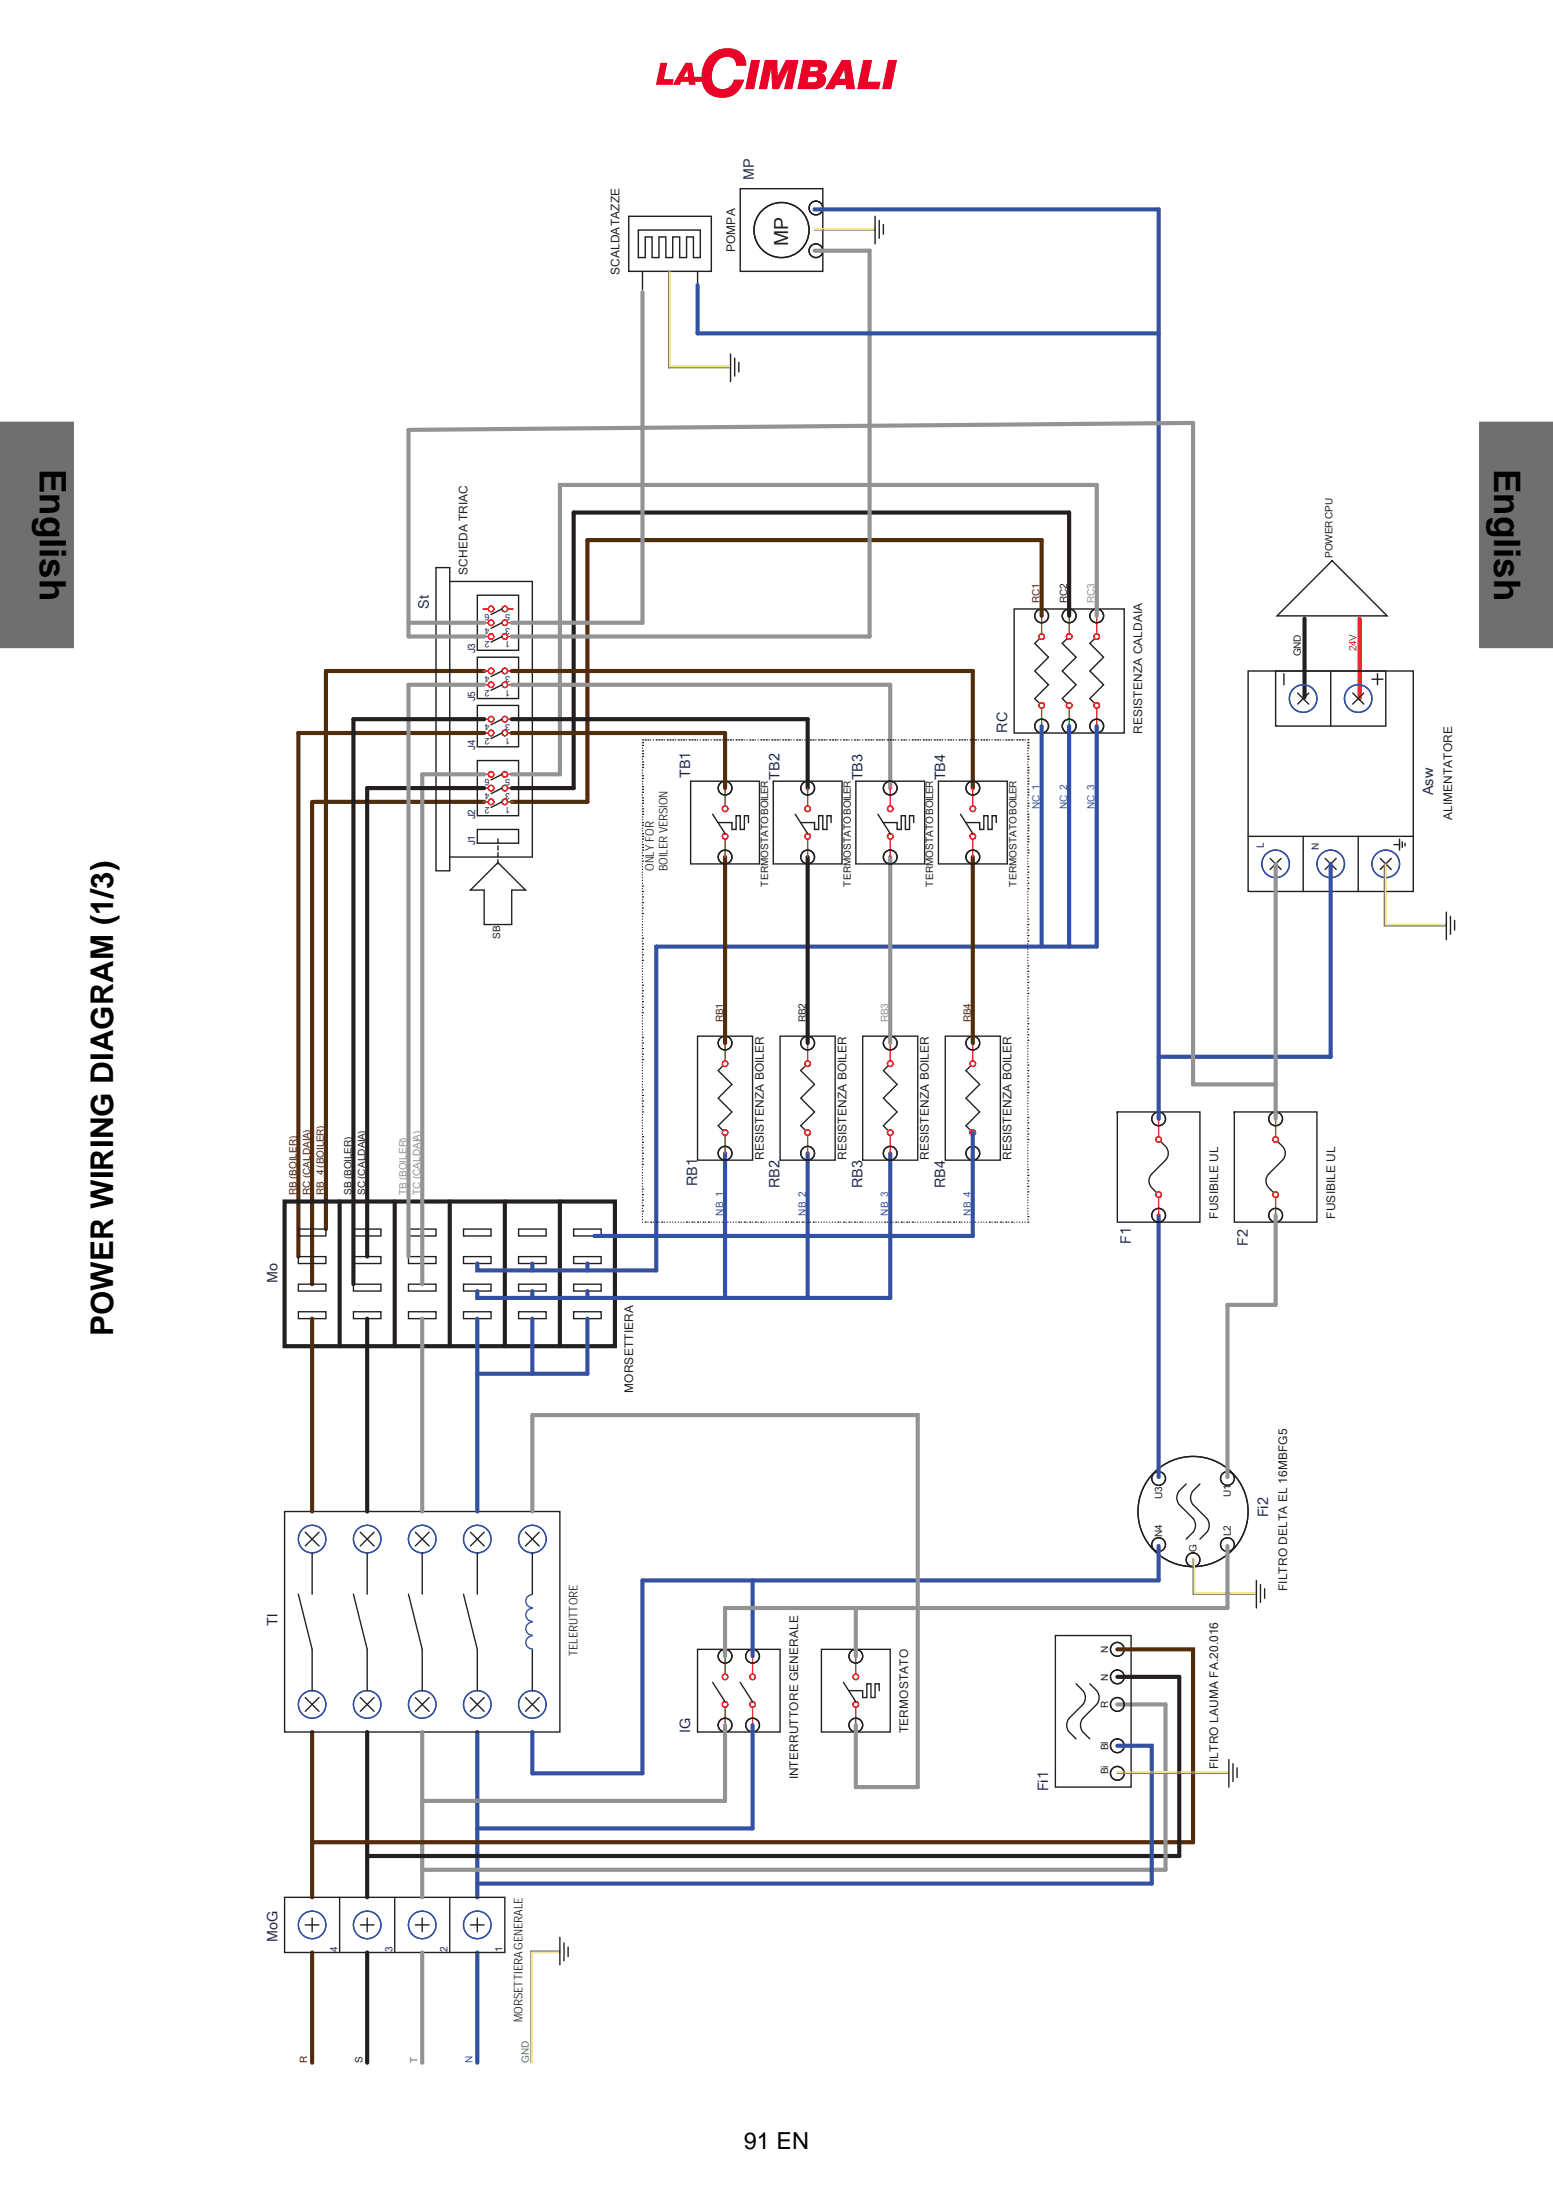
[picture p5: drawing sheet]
<svg xmlns="http://www.w3.org/2000/svg" width="210mm" height="297mm" viewBox="0 0 210 297" stroke-linecap="round" stroke-linejoin="round" font-family="sans-serif">
<g fill="#706f6f" stroke="#706f6f" stroke-width=".4">
<path d="M200.2 57.2h9.9v30.2h-9.9z"/>
<path d="M-.1 57.2h9.9v30.2h-9.9z"/>
</g>
<g fill="none" stroke="#522d0c" stroke-width=".56">
<path d="M65.5 90.7h-21.4v75.4M65.5 99.1h-25.2v70.8M69.2 90.7h62.3v15.8M69.2 99.1h28.8v7.4M140.9 83.3v-10.3h-61.5v35.4h-10.2M42.2 108.4v65.2M42.4 108.4h23.1M98 115.9v25.1M131.5 115.9v25.1M42.2 178.3v26M42.2 234.1v22.4M151.1 223h10.2v26h-119.1"/>
<path d="M42.2 263.9v14.9"/>
</g>
<g fill="none" stroke="#3351a3" stroke-width=".56">
<path d="M94.3 38.6v6.5h62.4M110.1 28.3h46.6v122.9M140.9 98.2v29.8M144.6 98.2v29.8M148.3 98.2v29.8h-59.6v43.7h-24.2v-.9M179.9 116.8v26.1h-23.2M98 155.9v19.6M109.2 155.9v19.6M120.4 155.9v19.6h-55.9v-1M131.5 153.1v14h-51.1M64.5 178.3v26M72 170.8v.9"/>
<path d="M72 174.5v1M72 178.3v7.4M79.4 170.8v.9M79.4 178.3v7.4h-14.9M79.4 174.5v1M156.7 164.3v35.4M101.8 213.7v10.2M156.7 209v4.7h-69.8v26h-14.9v-5.6M64.5 234.1v22.4M101.8 233.2v14h-37.3M151.1 236h4.6v18.6h-91.2M64.5 263.9v14.9"/>
</g>
<g fill="none" stroke="#231f20" stroke-width=".18">
<path d="M59 117.7h1.8M60.8 115.9h11.2M67.3 116.6l3.8 3.7h-1.9v4.7h-3.7v-4.7h-1.9zM67.3 116.2v.6M86.9 115.7h.1M86.9 116.4h.1M86.9 119.8h.1M86.9 116h.1M86.9 116.8h.1M86.9 117.2h.1M86.9 117.5h.1M86.9 117.9h.1"/>
<path d="M86.9 118.3h.1M86.9 118.6v.1M86.9 119h.1M86.9 119.4h.1M93.4 116.8h9.3M104.6 116.8h9.3M115.7 116.8h9.3M126.9 116.8h9.3M139 117.9h.1M139 117.2h.1M139 115.7h.1M139 116h.1"/>
<path d="M139 116.4h.1M139 116.8h.1M139 117.5h.1M139 119.4h.1M139 118.6h.1M139 118.3h.1M139 119h.1M139 119.8h.1M171.7 116l1.5 1.5M173.2 116l-1.5 1.5M179.2 116l1.5 1.5M180.7 116l-1.5 1.5"/>
<path d="M86.9 120.5h.1M86.9 121.3h.1M86.9 122h.1M86.9 122.8h.1M86.9 123.5h.1M86.9 126.8h.1M86.9 127.6h.1M86.9 128.3h.1M86.9 129.1h.1M86.9 129.8h.1M86.9 133.2h.1M86.9 133.9h.1"/>
<path d="M86.9 134.7h.1M86.9 135.4h.1M86.9 136.2h.1M86.9 136.9h.1M86.9 120.1h.1M86.9 120.9h.1M86.9 121.6h.1M86.9 122.4h.1M86.9 123.1h.1M86.9 123.9h.1M86.9 124.2h.1M86.9 124.6h.1"/>
<path d="M86.9 125h.1M86.9 125.4h.1M86.9 125.7h.1M86.9 126.1h.1M86.9 126.5h.1M86.9 127.2h.1M86.9 128h.1M86.9 128.7h.1M86.9 129.5h.1M86.9 130.2h.1M86.9 130.6h.1M86.9 130.9h.1"/>
<path d="M86.9 131.3h.1M86.9 131.7h.1M86.9 132.1h.1M86.9 132.4h.1M86.9 132.8h.1M86.9 133.6h.1M86.9 134.3h.1M86.9 135h.1M86.9 135.8h.1M86.9 136.5h.1M86.9 137.3h.1M86.9 137.6v.1"/>
<path d="M86.9 138h.1M86.9 138.4h.1M86.9 138.8h.1M86.9 139.1h.1M86.9 139.5h.1M86.9 139.9h.1M139 139.9h.1M139 139.1h.1M139 138.4h.1M139 137.6h.1M139 134.3h.1M139 133.6h.1"/>
<path d="M139 132.8h.1M139 132.1h.1M139 131.3h.1M139 130.6h.1M139 127.2h.1M139 126.5h.1M139 125.7h.1M139 125h.1M139 124.2h.1M139 120.1h.1M139 120.5h.1M139 120.9h.1"/>
<path d="M139 121.3h.1M139 121.6h.1M139 122h.1M139 122.4h.1M139 122.7v.1M139 123.1h.1M139 123.5h.1M139 123.9h.1M139 124.6h.1M139 125.4h.1M139 126.1h.1M139 126.8h.1"/>
<path d="M139 127.6h.1M139 128h.1M139 128.3h.1M139 128.7h.1M139 129.1h.1M139 129.4v.1M139 129.8h.1M139 130.2h.1M139 130.9h.1M139 131.7h.1M139 132.4h.1M139 133.2h.1"/>
<path d="M139 133.9h.1M139 134.7h.1M139 135h.1M139 135.4h.1M139 135.8h.1M139 136.2h.1M139 136.5h.1M139 136.9h.1M139 137.3h.1M139 138h.1M139 138.8h.1M139 139.5h.1"/>
<path d="M86.9 140.3h.1M86.9 141h.1M86.9 141.7h.1M86.9 142.5h.1M86.9 143.2h.1M86.9 147.3h.1M86.9 148.1h.1M86.9 148.8h.1M86.9 149.6h.1M86.9 150.3h.1M86.9 153.7h.1M86.9 154.4h.1"/>
<path d="M86.9 155.2h.1M86.9 155.9h.1M86.9 156.7h.1M86.9 157.4h.1M86.9 140.6h.1M86.9 141.4h.1M86.9 142.1h.1M86.9 142.9h.1M86.9 143.6h.1M86.9 144h.1M86.9 144.4h.1M86.9 144.7h.1"/>
<path d="M86.9 145.1h.1M86.9 145.5h.1M86.9 145.8v.1M86.9 146.2h.1M86.9 146.6h.1M86.9 147h.1M86.9 147.7h.1M86.9 148.5h.1M86.9 149.2h.1M86.9 149.9h.1M86.9 150.7h.1M86.9 151.1h.1"/>
<path d="M86.9 151.4h.1M86.9 151.8h.1M86.9 152.2h.1M86.9 152.5v.1M86.9 152.9h.1M86.9 153.3h.1M86.9 154h.1M86.9 154.8h.1M86.9 155.5h.1M86.9 156.3h.1M86.9 157h.1M86.9 157.8h.1"/>
<path d="M86.9 158.1h.1M86.9 158.5h.1M86.9 158.9h.1M86.9 159.3h.1M86.9 159.6h.1M94.3 140.1h7.5v16.7h-7.5zM97.7 144.2l-.6 .5 1.9 1.9-1.9 1.9 1.9 1.8-1.9 1.9 .6 .5M105.5 140.1h7.4v16.7h-7.4zM108.8 144.2l-.5 .5 1.8 1.9-1.8 1.9 1.8 1.8-1.8 1.9 .5 .5M116.7 140.1h7.4v16.7h-7.4zM120 144.2l-.6 .5 1.9 1.9-1.9 1.9 1.9 1.8-1.9 1.9 .6 .5M127.8 140.1h7.5v16.7h-7.5z"/>
<path d="M131.2 144.2l-.6 .5 1.9 1.9-1.9 1.9 1.9 1.8-1.9 1.9 .6 .5M139 159.6h.1M139 158.9h.1M139 158.1h.1M139 154h.1M139 153.3h.1M139 152.6h.1M139 151.8h.1M139 151.1h.1M139 147.7h.1M139 147h.1M139 146.2h.1"/>
<path d="M139 145.5h.1M139 144.7h.1M139 144h.1M139 140.6h.1M139 140.3h.1M139 141h.1M139 141.4h.1M139 141.7v.1M139 142.1h.1M139 142.5h.1M139 142.9h.1M139 143.2h.1"/>
<path d="M139 143.6h.1M139 144.4h.1M139 145.1h.1M139 145.8h.1M139 146.6h.1M139 147.3h.1M139 148.1h.1M139 148.4v.1M139 148.8h.1M139 149.2h.1M139 149.6h.1M139 149.9h.1"/>
<path d="M139 150.3h.1M139 150.7h.1M139 151.4h.1M139 152.2h.1M139 152.9h.1M139 153.7h.1M139 154.4h.1M139 154.8h.1M139 155.2h.1M139 155.5h.1M139 155.9h.1M139 156.3h.1"/>
<path d="M139 156.6v.1M139 157h.1M139 157.4h.1M139 157.8h.1M139 158.5h.1M139 159.3h.1M139 160h.1M151.1 150.3h11.2v14.9h-11.2zM151.1 150.3v.2M157 154.4l.6 .6M157.7 155a1.33 1.33 0 0 1-.1 1.8l-1.9 1.9a1.31 1.31 0 0 0 0 1.8M166.9 150.3h11.2v14.9h-11.2z"/>
<path d="M166.9 150.3v.2M172.9 154.4l.5 .6M173.5 155a1.33 1.33 0 0 1-.1 1.8l-1.8 1.9a1.31 1.31 0 0 0-.1 1.8M40.3 166.2h3.8v.9h-3.8zM40.3 169.9h3.8v.9h-3.8zM40.3 173.6h3.8v.9h-3.8zM40.3 177.3h3.8v1h-3.8zM47.8 166.2h3.7v.9h-3.7zM47.8 169.9h3.7v.9h-3.7zM47.8 173.6h3.7v.9h-3.7zM47.8 177.3h3.7v1h-3.7zM55.2 169.9h3.8v.9h-3.8z"/>
<path d="M55.2 166.2h3.8v.9h-3.8zM55.2 173.6h3.8v.9h-3.8zM55.2 177.3h3.8v1h-3.8zM62.7 169.9h3.7v.9h-3.7zM62.7 166.2h3.7v.9h-3.7zM62.7 177.3h3.7v1h-3.7zM62.7 173.6h3.7v.9h-3.7zM70.1 169.9h3.7v.9h-3.7zM70.1 166.2h3.7v.9h-3.7zM70.1 173.6h3.7v.9h-3.7zM70.1 177.3h3.7v1h-3.7zM77.6 169.9h3.7v.9h-3.7z"/>
<path d="M77.6 166.2h3.7v.9h-3.7zM77.6 177.3h3.7v1h-3.7zM77.6 173.6h3.7v.9h-3.7zM86.9 160.7h.1M86.9 161.5h.1M86.9 162.2h.1M86.9 163h.1M86.9 163.7h.1M86.9 160h.1M86.9 160.4h.1M86.9 161.1h.1M86.9 161.9h.1"/>
<path d="M86.9 162.6h.1M86.9 163.4h.1M86.9 164.1h.1M86.9 164.5h.1M86.9 164.8v.1M86.9 165.2h.1M87.2 165.2h.1M87.6 165.2h.1M88 165.2h.1M88.4 165.2h.1M88.7 165.2h.1M89.1 165.2h.1"/>
<path d="M89.5 165.2h.1M89.9 165.2h.1M90.2 165.2h.1M90.6 165.2h.1M91 165.2h.1M91.3 165.2h.1M91.7 165.2h.1M92.1 165.2h.1M92.5 165.2h.1M92.8 165.2h.1M93.2 165.2h.1M93.6 165.2h.1"/>
<path d="M93.9 165.2h.1M94.3 165.2h.1M94.7 165.2h.1M95.1 165.2h.1M95.4 165.2h.1M95.8 165.2h.1M96.2 165.2h.1M96.6 165.2h.1M96.9 165.2h.1M97.3 165.2h.1M97.7 165.2h.1M98 165.2h.1"/>
<path d="M98.4 165.2h.1M98.8 165.2h.1M99.2 165.2h.1M99.5 165.2h.1M99.9 165.2h.1M100.3 165.2h.1M100.7 165.2h.1M101 165.2h.1M101.4 165.2h.1M101.8 165.2h.1M102.1 165.2h.1M102.5 165.2h.1"/>
<path d="M102.9 165.2h.1M103.3 165.2h.1M103.6 165.2h.1M104 165.2h.1M104.4 165.2h.1M104.7 165.2h.1M105.1 165.2h.1M105.5 165.2h.1M105.9 165.2h.1M106.2 165.2h.1M106.6 165.2h.1M107 165.2h.1"/>
<path d="M107.3 165.2h.1M107.7 165.2h.1M108.1 165.2h.1M108.5 165.2h.1M108.8 165.2h.1M109.2 165.2h.1M109.6 165.2h.1M110 165.2h.1M110.3 165.2h.1M110.7 165.2h.1M111.1 165.2h.1M111.4 165.2h.1"/>
<path d="M111.8 165.2h.1M112.2 165.2h.1M112.6 165.2h.1M112.9 165.2h.1M113.3 165.2h.1M113.7 165.2h.1M114.1 165.2h.1M114.4 165.2h.1M114.8 165.2h.1M115.2 165.2h.1M115.5 165.2h.1M115.9 165.2h.1"/>
<path d="M116.3 165.2h.1M116.7 165.2h.1M117 165.2h.1M117.4 165.2h.1M117.8 165.2h.1M118.1 165.2h.1M118.5 165.2h.1M118.9 165.2h.1M119.3 165.2h.1M119.6 165.2h.1M120 165.2h.1M120.4 165.2h.1"/>
<path d="M120.7 165.2h.1M121.1 165.2h.1M121.5 165.2h.1M121.9 165.2h.1M122.2 165.2h.1M122.6 165.2h.1M123 165.2h.1M123.4 165.2h.1M123.7 165.2h.1M124.1 165.2h.1M124.5 165.2h.1M124.8 165.2h.1"/>
<path d="M125.2 165.2h.1M125.6 165.2h.1M126 165.2h.1M126.3 165.2h.1M126.7 165.2h.1M127.1 165.2h.1M127.5 165.2h.1M127.8 165.2h.1M128.2 165.2h.1M128.6 165.2h.1M128.9 165.2h.1M129.3 165.2h.1"/>
<path d="M129.7 165.2h.1M130.1 165.2h.1M130.4 165.2h.1M130.8 165.2h.1M131.2 165.2h.1M131.5 165.2h.1M131.9 165.2h.1M132.3 165.2h.1M132.7 165.2h.1M133 165.2h.1M133.4 165.2h.1M133.8 165.2h.1"/>
<path d="M134.2 165.2h.1M134.5 165.2h.1M134.9 165.2h.1M135.3 165.2h.1M135.6 165.2h.1M136 165.2h.1M136.4 165.2h.1M136.8 165.2h.1M137.1 165.2h.1M137.5 165.2h.1M137.9 165.2h.1M138.2 165.2h.1"/>
<path d="M138.6 165.2h.1M139 165.2h.1M139 164.5h.1M139 161.1h.1M139 160.4h.1M139 160.7h.1M139 161.5h.1M139 161.9h.1M139 162.2h.1M139 162.6h.1M139 163h.1M139 163.4h.1"/>
<path d="M139 163.7h.1M139 164.1h.1M139 164.8h.1M155.7 160.6l.6 .5M171.6 160.6l.5 .5M38.5 204.3h37.2v29.8h-37.2zM40.3 215.5l1.9 7.5v5.6M41.3 207.1l1.8 1.9M42.2 209.9v5.6M43.1 207.1l-1.8 1.9M47.8 215.5l1.9 7.5v5.6M48.7 207.1l1.9 1.9"/>
<path d="M49.7 209.9v5.6M50.6 207.1l-1.9 1.9M55.2 215.5l1.9 7.5v5.6M56.2 207.1l1.8 1.9M57.1 209.9v5.6M58 207.1l-1.8 1.9M62.7 215.5l1.8 7.5v5.6M63.6 207.1l1.9 1.9M64.5 209.9v5.6M65.5 207.1l-1.9 1.9M71.1 207.1l1.8 1.9M72 209.9v5.6"/>
<path d="M72.9 207.1l-1.8 1.9M159.4 201.6a1.46 1.46 0 0 0 .1 1.8l1.8 1.9a1.46 1.46 0 0 1 .1 1.8M160.4 200.6l-.9 .9M161.3 201.6a1.45 1.45 0 0 0 0 1.8l1.9 1.9M161.3 207.1l-.9 1M162.3 200.6l-1 .9M163.2 207.1l-.9 1M163.2 205.3a1.45 1.45 0 0 1 0 1.8M169.9 213.7v3.7M170.4 214.2v2.4M171 214.8v1.3M41.3 229.5l1.8 1.8"/>
<path d="M43.1 229.5l-1.8 1.8M48.7 229.5l1.9 1.8M50.6 229.5l-1.9 1.8M56.2 229.5l1.8 1.8M58 229.5l-1.8 1.8M63.6 229.5l1.9 1.8M65.5 229.5l-1.9 1.8M71.1 229.5l1.8 1.8M72 223v5.6M72.9 229.5l-1.8 1.8M94.3 223h11.2v11.1h-11.2zM96.4 227.4l1.6 2.6"/>
<path d="M100.1 227.4l1.7 2.6M111.1 223h9.3v11.1h-9.3zM114.1 227.4l1.6 2.6M114.8 228.6h1.9v.9h.5v-1.9h.6v1.9h.5v-1.9h.6v1M142.7 221.1h10.2v20.5h-10.2zM144.6 232.3a1.45 1.45 0 0 0-.1 1.8M144.6 234.1l.9 1M145.5 227.6l.9 1M146.4 232.3a1.45 1.45 0 0 0 0 1.8M146.4 234.1l1 1M146.5 228.6a1.46 1.46 0 0 1-.1 1.8l-1.8 1.9M147.4 227.6l.9 1"/>
<path d="M148.3 228.6a1.45 1.45 0 0 1 0 1.8l-1.9 1.9M166.2 237.9v3.7M166.7 238.4v2.4M167.3 239v1.3M38.5 256.5h29.8v7.4h-29.8zM42.2 259.3v1.8M45.9 256.5v7.4M49.7 259.3v1.8M53.4 256.5v7.4M57.1 259.3v1.8M60.8 256.5v7.4M64.5 259.3v1.8"/>
<path d="M41.3 260.2h1.8M48.7 260.2h1.9M56.2 260.2h1.8M63.6 260.2h1.9M75.7 261.9v3.7M76.3 262.6v2.5M76.8 263.2v1.3"/>
<circle cx="98" cy="141" r=".93"/>
<circle cx="98" cy="155.9" r=".93"/>
<circle cx="109.2" cy="141" r=".93"/>
<circle cx="109.2" cy="155.9" r=".93"/>
<circle cx="120.4" cy="141" r=".93"/>
<circle cx="120.4" cy="155.9" r=".93"/>
<circle cx="131.5" cy="141" r=".93"/>
<circle cx="131.5" cy="155.9" r=".93"/>
<circle cx="156.7" cy="151.2" r=".93"/>
<circle cx="172.5" cy="151.2" r=".93"/>
<circle cx="156.7" cy="164.3" r=".93"/>
<circle cx="172.5" cy="164.3" r=".93"/>
<circle cx="156.7" cy="199.9" r=".93"/>
<circle cx="166" cy="199.9" r=".93"/>
<circle cx="156.7" cy="208.8" r=".93"/>
<circle cx="161.3" cy="204.3" r="7.4"/>
<circle cx="161.3" cy="210.9" r=".93"/>
<circle cx="166" cy="208.8" r=".93"/>
<circle cx="98" cy="223.9" r=".93"/>
<circle cx="98" cy="233.2" r=".93"/>
<circle cx="101.8" cy="223.9" r=".93"/>
<circle cx="101.8" cy="233.2" r=".93"/>
<circle cx="115.7" cy="223.9" r=".93"/>
<circle cx="115.7" cy="233.2" r=".93"/>
<circle cx="151.1" cy="230.4" r=".93"/>
<circle cx="151.1" cy="236" r=".93"/>
<circle cx="151.1" cy="239.7" r=".93"/>
<circle cx="151.1" cy="223" r=".93"/>
<circle cx="151.1" cy="226.7" r=".93"/>
</g>
<path d="M161.3 210.7v4.8h8.4M151.1 239.7h14.9M75.7 263.8h-3.9v15" fill="none" stroke="#77c043" stroke-width=".18"/>
<path d="M161.5 210.7v4.6h8.2M151.1 239.5h14.9M75.7 263.9h-3.7v14.9" fill="none" stroke="#eee814" stroke-width=".18"/>
<g fill="none" stroke="#231f20" stroke-width=".56">
<path d="M65.5 97.2h-17.7v76.4M69.2 97.2h40v9.3M144.6 83.3v-14h-67v37.2h-8.4M176.4 83.6v10.6M65.5 106.5h-15.8v63.4M109.2 115.9v25.1M38.5 162.4h44.7v19.6h-44.7zM45.9 162.4v19.6M49.7 178.3v26M53.4 162.4v19.6M60.8 162.4v19.6M68.3 162.4v19.6"/>
<path d="M75.7 162.4v19.6M49.7 234.1v22.4M151.1 226.7h8.4v24.2h-109.8M49.7 263.9v14.9"/>
</g>
<path d="M183.9 83.6v10.8" fill="none" stroke="#ee2424" stroke-width=".56"/>
<g fill="none" stroke="#231f20" stroke-width=".19">
<path d="M85 29.2h11.2v7.5h-11.2zM86.3 31.1h8.4v3.7h-.9v-2.8h-1v2.8h-.9v-2.8h-.9v2.8h-1v-2.8h-.9v2.8h-.9v-2.8h-1v2.8h-.9zM86.9 36.7v2.4M94.3 36.7v2.4M100.1 25.5h11.2v11.2h-11.2zM118.3 29.2v3.8M118.9 29.8v2.4M119.4 30.3v1.4M98.8 47.9v3.7M99.3 48.4v2.4M99.9 49v1.3M60.8 78.6h11.2v37.3"/>
<path d="M180.1 75.8l7.5 7.5h-14.9zM64.5 80.5h5.6v7.4h-5.6zM64.5 88.8h5.6v5.6h-5.6zM64.5 95.4h5.6v5.6h-5.6zM67.9 86l-1.5 .8M67.9 84.2l-1.5 .7M67.9 82.3l-1.5 .8M67.9 99.1l-1.5 .7M67.9 97.2l-1.5 .8M67.9 92.6l-1.5 .7M67.9 90.7l-1.5 .8M137.1 82.3h14.9v16.8h-14.9z"/>
<path d="M140.5 86.4l-.6 .6 1.9 1.8-1.9 1.9 1.9 1.9-1.9 1.8 .6 .6M144.2 86.4l-.6 .6 1.9 1.8-1.9 1.9 1.9 1.9-1.9 1.8 .6 .6M147.9 86.4l-.5 .6 1.8 1.8-1.8 1.9 1.8 1.9-1.8 1.8 .5 .6M168.8 90.7h22.3v29.8h-22.3zM172.5 90.7h14.9v7.5h-14.9zM173.6 91.1v1.5M175.5 93.7l1.5 1.5M177 93.7l-1.5 1.5M179.9 90.7v7.5M182.9 93.7l1.5 1.5M184.4 93.7l-1.5 1.5M185.5 91.8h1.5"/>
<path d="M186.3 91.1v1.5M59 117.7v-41h1.8v41M64.5 102.8h5.6v7.5h-5.6zM64.5 112.1h5.6v1.9h-5.6zM67.3 113.4v.6M67.3 114.3v.6M67.3 115.3v.6M67.9 108.4l-1.5 .7M67.9 106.5l-1.5 .8M67.9 104.7l-1.5 .7M86.9 100h.1M86.9 100.4h.1"/>
<path d="M86.9 100.8h.1M86.9 101.5h.1M86.9 101.9h.1M86.9 102.3h.1M86.9 103h.1M86.9 103.4h.1M86.9 103.7h.1M86.9 104.9h.1M86.9 105.2h.1M86.9 106.4h.1M86.9 106.7h.1M86.9 107.1h.1"/>
<path d="M86.9 107.8h.1M86.9 108.2h.1M86.9 108.6h.1M86.9 109.3h.1M86.9 109.7h.1M86.9 110.1h.1M86.9 111.2h.1M86.9 111.6h.1M86.9 112.7h.1M86.9 113.1h.1M86.9 113.4h.1M86.9 114.2h.1"/>
<path d="M86.9 114.6h.1M86.9 114.9h.1M86.9 101.1h.1M86.9 102.6h.1M86.9 104.1h.1M86.9 104.5h.1M86.9 105.6h.1M86.9 106h.1M86.9 107.5h.1M86.9 109h.1M86.9 110.4v.1M86.9 110.8h.1"/>
<path d="M86.9 111.9v.1M86.9 112.3h.1M86.9 113.8h.1M86.9 115.3h.1M87.2 100h.1M87.6 100h.1M88 100h.1M88.4 100h.1M88.7 100h.1M89.1 100h.1M89.5 100h.1M89.8 100h.1"/>
<path d="M90.2 100h.1M90.6 100h.1M91 100h.1M91.3 100h.1M91.7 100h.1M92.1 100h.1M92.5 100h.1M92.8 100h.1M93.2 100h.1M93.6 100h.1M93.9 100h.1M94.3 100h.1"/>
<path d="M94.7 100h.1M95.1 100h.1M95.4 100h.1M95.8 100h.1M96.2 100h.1M96.4 110.1l1.6 2.6M96.6 100h.1M96.9 100h.1M97.1 111.2h1.9v.9h.5v-1.8h.6v1.8h.6v-1.8h.5v.9M97.3 100h.1M97.7 100h.1M98 100h.1"/>
<path d="M98.4 100h.1M98.8 100h.1M99.2 100h.1M99.5 100h.1M99.9 100h.1M100.3 100h.1M100.6 100h.1M101 100h.1M101.4 100h.1M101.8 100h.1M102.1 100h.1M102.5 100h.1"/>
<path d="M102.7 116.8v-11.2h-9.3v11.2M102.9 100h.1M103.3 100h.1M103.6 100h.1M104 100h.1M104.4 100h.1M104.7 100h.1M105.1 100h.1M105.5 100h.1M105.9 100h.1M106.2 100h.1M106.6 100h.1"/>
<path d="M107 100h.1M107.3 100h.1M107.5 110.1l1.7 2.6M107.7 100h.1M108.1 100h.1M108.3 111.2h1.8v.9h.6v-1.8h.6v1.8h.5v-1.8h.6v.9M108.5 100h.1M108.8 100h.1M109.2 100h.1M109.6 100h.1M110 100h.1M110.3 100h.1"/>
<path d="M110.7 100h.1M111.1 100h.1M111.4 100h.1M111.8 100h.1M112.2 100h.1M112.6 100h.1M112.9 100h.1M113.3 100h.1M113.7 100h.1M113.9 116.8v-11.2h-9.3v11.2M114.1 100h.1M114.4 100h.1"/>
<path d="M114.8 100h.1M115.2 100h.1M115.5 100h.1M115.9 100h.1M116.3 100h.1M116.6 100h.1M117 100h.1M117.4 100h.1M117.8 100h.1M118.1 100h.1M118.5 100h.1M118.7 110.1l1.7 2.6"/>
<path d="M118.9 100h.1M119.3 100h.1M119.4 111.2h1.9v.9h.6v-1.8h.5v1.8h.6v-1.8h.5v.9M119.6 100h.1M120 100h.1M120.4 100h.1M120.7 100h.1M121.1 100h.1M121.5 100h.1M121.9 100h.1M122.2 100h.1M122.6 100h.1"/>
<path d="M123 100h.1M123.4 100h.1M123.7 100h.1M124.1 100h.1M124.5 100h.1M124.8 100h.1M125 116.8v-11.2h-9.3v11.2M125.2 100h.1M125.6 100h.1M126 100h.1M126.3 100h.1M126.7 100h.1"/>
<path d="M127.1 100h.1M127.4 100h.1M127.8 100h.1M128.2 100h.1M128.6 100h.1M128.9 100h.1M129.3 100h.1M129.7 100h.1M129.9 110.1l1.6 2.6M130.1 100h.1M130.4 100h.1M130.6 111.2h1.9v.9h.5v-1.8h.6v1.8h.6v-1.8h.5v.9"/>
<path d="M130.8 100h.1M131.2 100h.1M131.5 100h.1M131.9 100h.1M132.3 100h.1M132.7 100h.1M133 100h.1M133.4 100h.1M133.8 100h.1M134.1 100h.1M134.5 100h.1M134.9 100h.1"/>
<path d="M135.3 100h.1M135.6 100h.1M136 100h.1M136.2 116.8v-11.2h-9.3v11.2M136.4 100h.1M136.8 100h.1M137.1 100h.1M137.5 100h.1M137.9 100h.1M138.2 100h.1M138.6 100h.1M139 115.3h.1"/>
<path d="M139 114.9h.1M139 113.8h.1M139 113.4h.1M139 113.1h.1M139 112.3h.1M139 111.9h.1M139 111.6h.1M139 110.8h.1M139 110.4h.1M139 110.1h.1M139 109h.1M139 108.6h.1"/>
<path d="M139 107.5h.1M139 107.1h.1M139 106.7h.1M139 106h.1M139 105.6h.1M139 105.2h.1M139 104.5h.1M139 104.1h.1M139 103.7h.1M139 102.6h.1M139 102.3h.1M139 101.1h.1"/>
<path d="M139 100.8h.1M139 100.4h.1M139 100h.1M139 101.5h.1M139 101.9h.1M139 103h.1M139 103.4h.1M139 104.9h.1M139 106.3v.1M139 107.8h.1M139 108.2h.1M139 109.3h.1"/>
<path d="M139 109.7h.1M139 111.2h.1M139 112.7h.1M139 114.2h.1M139 114.5v.1M168.8 113.1h22.3M176.2 113.1v7.4M183.7 113.1v7.4M186.6 116l1.5 1.5M188.1 116l-1.5 1.5M188.5 114.2h.7M189.2 113.4v1.5"/>
<path d="M189.6 113.8v.8M190 114v.4M195.6 123.3v3.7M196.1 123.9v2.4M196.7 124.4v1.3"/>
<circle cx="105.7" cy="31.1" r="3.7"/>
<circle cx="110.3" cy="33.9" r=".93"/>
<circle cx="110.3" cy="28.1" r=".93"/>
<circle cx="140.9" cy="83.3" r=".93"/>
<circle cx="140.9" cy="98.2" r=".93"/>
<circle cx="144.6" cy="83.3" r=".93"/>
<circle cx="144.6" cy="98.2" r=".93"/>
<circle cx="148.3" cy="83.3" r=".93"/>
<circle cx="148.3" cy="98.2" r=".93"/>
<circle cx="98" cy="115.9" r=".93"/>
<circle cx="98" cy="106.5" r=".93"/>
<circle cx="109.2" cy="115.9" r=".93"/>
<circle cx="109.2" cy="106.5" r=".93"/>
<circle cx="120.4" cy="115.9" r=".93"/>
<circle cx="120.4" cy="106.5" r=".93"/>
<circle cx="131.5" cy="106.5" r=".93"/>
<circle cx="131.5" cy="115.9" r=".93"/>
</g>
<g fill="none" stroke="#919395" stroke-width=".56">
<path d="M86.9 39.5v44.7h-17.7M110.1 33.9h7.5v52.1h-48.4M55.2 84.2h10.3M65.5 86h-10.3v-27.9l106.1-.9v89.4h11.2M65.5 92.6h-10.3v77.3M69.2 92.6h51.2v13.9M148.3 83.3v-17.7h-72.6v39.1h-6.5M65.5 104.7h-8.4v68.9M120.4 115.9v25.1M172.5 116.8v34.4M57.1 178.3v26M172.5 164.3v12.1h-6.5v23.3"/>
<path d="M72 204.3v-13h52.1v50.3h-8.4v-8.4M115.7 217.4v6.5M166 209v8.4h-68v6.5M57.1 234.1v22.4M98 233.2v10.3h-40.9M151.1 230.4h6.5v22.4h-100.5M57.1 263.9v14.9"/>
</g>
<g fill="none" stroke="#ee2424" stroke-width=".19">
<path d="M65.3 86h.7M65.3 84.2h.7M65.3 82.3h.7M65.3 99.1h.7M65.3 97.2h.7M65.3 92.6h.7M65.3 90.7h.7M68.6 86h.8M68.6 84.2h.8M68.6 82.3h.8M68.6 99.1h.8M68.6 97.2h.8"/>
<path d="M68.6 92.6h.8M68.6 90.7h.8M140.9 83.3v2.4M140.9 95.7v2.5M144.6 83.3v2.4M144.6 95.7v2.5M148.3 83.3v2.4M148.3 95.7v2.5M65.3 108.4h.7M65.3 106.5h.7M65.3 104.7h.7M68.6 108.4h.8"/>
<path d="M68.6 106.5h.8M68.6 104.7h.8M98 106.5v2.5M98 113.4v2.5M109.2 106.5v2.5M109.2 113.4v2.5M120.4 106.5v2.5M120.4 113.4v2.5M131.5 106.5v2.5M131.5 113.4v2.5"/>
<circle cx="66.4" cy="99.1" r=".37"/>
<circle cx="66.4" cy="90.7" r=".37"/>
<circle cx="66.4" cy="82.3" r=".37"/>
<circle cx="66.4" cy="92.6" r=".37"/>
<circle cx="66.4" cy="97.2" r=".37"/>
<circle cx="66.4" cy="86.1" r=".37"/>
<circle cx="66.4" cy="84.2" r=".37"/>
<circle cx="66.4" cy="86" r=".37"/>
<circle cx="68.3" cy="82.3" r=".37"/>
<circle cx="68.3" cy="90.7" r=".37"/>
<circle cx="68.3" cy="97.2" r=".37"/>
<circle cx="68.3" cy="99.1" r=".37"/>
<circle cx="68.3" cy="84.2" r=".37"/>
<circle cx="68.3" cy="86.1" r=".37"/>
<circle cx="68.3" cy="92.6" r=".37"/>
<circle cx="68.3" cy="86" r=".37"/>
<circle cx="140.9" cy="86" r=".37"/>
<circle cx="140.9" cy="86.1" r=".37"/>
<circle cx="140.9" cy="95.4" r=".37"/>
<circle cx="144.6" cy="86.1" r=".38"/>
<circle cx="144.6" cy="86.1" r=".37"/>
<circle cx="144.6" cy="95.4" r=".37"/>
<circle cx="148.3" cy="86" r=".37"/>
<circle cx="148.3" cy="95.4" r=".37"/>
<circle cx="148.3" cy="86.1" r=".37"/>
<circle cx="66.4" cy="106.5" r=".37"/>
<circle cx="66.4" cy="108.4" r=".37"/>
<circle cx="66.4" cy="104.7" r=".37"/>
<circle cx="68.3" cy="108.4" r=".37"/>
<circle cx="68.3" cy="106.5" r=".37"/>
<circle cx="68.3" cy="104.7" r=".37"/>
<circle cx="98" cy="109.3" r=".37"/>
<circle cx="98" cy="113.1" r=".37"/>
<circle cx="109.2" cy="109.3" r=".37"/>
<circle cx="109.2" cy="113.1" r=".37"/>
<circle cx="120.4" cy="109.3" r=".37"/>
<circle cx="120.4" cy="113.1" r=".37"/>
<circle cx="131.5" cy="109.3" r=".37"/>
<circle cx="131.5" cy="113.1" r=".37"/>
</g>
<g fill="none" stroke="#ee2424" stroke-width=".18">
<path d="M98 141v2.4M98 153.5v2.4M109.2 141v2.4M109.2 153.5v2.4M120.4 141v2.4M120.4 153.5v2.4M131.5 141v2.4M131.5 153.5v2.4M156.7 151.3v2.4M172.5 151.3v2.4M156.7 161.9v2.4M172.5 161.9v2.4"/>
<path d="M98 224.1v2.2M98 230.8v2.4M101.8 223.9v2.4M101.8 230.8v2.4M115.7 223.9v2.4M115.7 230.8v2.4"/>
<circle cx="98" cy="153.1" r=".37"/>
<circle cx="98" cy="143.8" r=".37"/>
<circle cx="109.2" cy="153.1" r=".37"/>
<circle cx="109.2" cy="143.8" r=".37"/>
<circle cx="120.4" cy="143.8" r=".37"/>
<circle cx="120.4" cy="153.1" r=".37"/>
<circle cx="131.5" cy="153.1" r=".37"/>
<circle cx="131.5" cy="143.8" r=".37"/>
<circle cx="156.7" cy="154" r=".37"/>
<circle cx="172.5" cy="154" r=".37"/>
<circle cx="156.7" cy="161.5" r=".37"/>
<circle cx="172.5" cy="161.5" r=".37"/>
<circle cx="98" cy="230.4" r=".37"/>
<circle cx="98" cy="226.7" r=".37"/>
<circle cx="101.8" cy="226.7" r=".37"/>
<circle cx="101.8" cy="230.4" r=".37"/>
<circle cx="115.7" cy="230.4" r=".37"/>
<circle cx="115.7" cy="226.7" r=".37"/>
</g>
<g fill="none" stroke="#3351a3" stroke-width=".19">
<circle cx="176.2" cy="94.4" r="1.86"/>
<circle cx="183.7" cy="94.4" r="1.86"/>
<circle cx="172.5" cy="116.8" r="1.86"/>
<circle cx="179.9" cy="116.8" r="1.86"/>
<circle cx="187.4" cy="116.8" r="1.86"/>
</g>
<path d="M90.4 36.7v13h8.2M110.1 31.1h8.2M187.4 116.8h-.2v8.4h8.4" fill="none" stroke="#77c043" stroke-width=".19"/>
<path d="M90.6 36.7v12.8h8.2M110.1 30.9h8.2M187.4 116.8v8.2h8.2" fill="none" stroke="#eee814" stroke-width=".19"/>
<g fill="none" stroke="#3351a3" stroke-width=".18">
<path d="M72 219.3a.88 .88 0 0 0-.9 .9 .88 .88 0 0 0 .9 .9M72 217.4a.88 .88 0 0 0-.9 .9 .88 .88 0 0 0 .9 .9M72 215.6a.89 .89 0 0 0-.9 .8 .89 .89 0 0 0 .9 .9M72 221.1a.89 .89 0 0 0-.9 .9 .89 .89 0 0 0 .9 .9"/>
<circle cx="42.2" cy="208.1" r="1.86"/>
<circle cx="49.7" cy="208.1" r="1.86"/>
<circle cx="57.1" cy="208.1" r="1.86"/>
<circle cx="64.5" cy="208.1" r="1.86"/>
<circle cx="72" cy="208.1" r="1.86"/>
<circle cx="42.2" cy="230.4" r="1.86"/>
<circle cx="49.7" cy="230.4" r="1.86"/>
<circle cx="57.1" cy="230.4" r="1.86"/>
<circle cx="64.5" cy="230.4" r="1.86"/>
<circle cx="72" cy="230.4" r="1.86"/>
<circle cx="42.2" cy="260.2" r="1.86"/>
<circle cx="49.7" cy="260.2" r="1.86"/>
<circle cx="57.1" cy="260.2" r="1.86"/>
<circle cx="64.5" cy="260.2" r="1.86"/>
</g>
<path d="M92.9 9.5l.1 .9h-.5zM92.7 8.5l-1.7 3h.9l.2-.5h1l.1 .5h.9l-.1-.5h.9a2.67 2.67 0 0 0 3.4 2.2 3 3 0 0 0 2.3-2.4h-1.4a1.5 1.5 0 0 1-1.6 1.2 1.5 1.5 0 0 1-1.3-1.6 2.64 2.64 0 0 1 1.5-2.6 1.18 1.18 0 0 1 1.7 1.1h1.4a2.27 2.27 0 0 0-2.5-2.4 3.6 3.6 0 0 0-3.5 3.9h-1l-.3-1.9zM120.1 8.1l-.8 4h1.2l.8-4zM116.7 8.1l-.8 4h3l.2-1.1h-1.8l.6-2.9zM114.1 9.5l.2 1.1h-.8zM113.8 8.1l-2.3 4h1.3l.3-.6h1.3v.6h1.2l-.6-4zM109.6 9l.8 .1 .2 .2-.1 .2-.3 .1h-.7zM109.3 10.4h1l.1 .1 .1 .2-.1 .3-.4 .1h-.8zM108.6 8.1l-.8 4h2.3a1.3 1.3 0 0 0 1.3-.5 1.3 1.3 0 0 0 .1-1.4l-.4-.3a.94 .94 0 0 0 .7-1.1 .94 .94 0 0 0-1.1-.7zM103.4 8.1l-.8 4h1.1l.6-2.8 .1 2.8h.9l1.3-2.8-.6 2.8h1.1l.9-4h-1.7l-1.1 2.1-.1-2.1zM101.6 8.1l-.8 4h1.2l.8-4zM89.3 8.5l-.6 3h2.2l.2-.8h-1.3l.4-2.2z" fill="#ea0029"/>
<g font-size="4.9">
<text x="5.4" y="63.4" transform="rotate(90 5.4 63.4)">English</text>
<text x="202.1" y="63.4" transform="rotate(90 202.1 63.4)">English</text>
</g>
<text font-size="4.2" x="15.3" y="180.6" transform="rotate(-90 15.3 180.6)">POWER WIRING DIAGRAM (1/3)</text>
<text font-size="3.2" x="100.6" y="290.5">91 EN</text>
<text font-size="2.6" fill="#231f20" x="106.6" y="33.2" transform="rotate(-90 106.6 33.2)">MP</text>
<g font-size="1.9" fill="#241e58">
<text x="101.9" y="24.3" transform="rotate(-90 101.9 24.3)">MP</text>
<text x="58" y="82.3" transform="rotate(-90 58 82.3)">St</text>
<text x="136.2" y="99" transform="rotate(-90 136.2 99)">RC</text>
<text x="93.3" y="105.1" transform="rotate(-90 93.3 105.1)">TB1</text>
<text x="105.4" y="105.4" transform="rotate(-90 105.4 105.4)">TB2</text>
<text x="116.7" y="105.5" transform="rotate(-90 116.7 105.5)">TB3</text>
<text x="127.8" y="105.5" transform="rotate(-90 127.8 105.5)">TB4</text>
<text x="193.8" y="107.5" transform="rotate(-90 193.8 107.5)">Asw</text>
<text x="94.3" y="160.4" transform="rotate(-90 94.3 160.4)">RB1</text>
<text x="105.4" y="160.6" transform="rotate(-90 105.4 160.6)">RB2</text>
<text x="116.7" y="160.6" transform="rotate(-90 116.7 160.6)">RB3</text>
<text x="127.8" y="160.6" transform="rotate(-90 127.8 160.6)">RB4</text>
<text x="37.5" y="173.5" transform="rotate(-90 37.5 173.5)">Mo</text>
<text x="152.9" y="168.2" transform="rotate(-90 152.9 168.2)">F1</text>
<text x="168.7" y="168.4" transform="rotate(-90 168.7 168.4)">F2</text>
<text x="171.5" y="205.1" transform="rotate(-90 171.5 205.1)">Fi2</text>
<text x="37.5" y="219.8" transform="rotate(-90 37.5 219.8)">Tl</text>
<text x="93.3" y="234.3" transform="rotate(-90 93.3 234.3)">IG</text>
<text x="141.8" y="242.2" transform="rotate(-90 141.8 242.2)">Fi1</text>
<text x="37.5" y="262.6" transform="rotate(-90 37.5 262.6)">MoG</text>
</g>
<g font-size="1.6" fill="#231f20">
<text x="99.4" y="34.1" transform="rotate(-90 99.4 34.1)">POMPA</text>
<text x="83.8" y="37.2" transform="rotate(-90 83.8 37.2)">SCALDATAZZE</text>
<text x="63.2" y="77.7" transform="rotate(-90 63.2 77.7)">SCHEDA TRIAC</text>
<text x="154.4" y="99.2" transform="rotate(-90 154.4 99.2)">RESISTENZA CALDAIA</text>
<text x="196.3" y="110.9" transform="rotate(-90 196.3 110.9)">ALIMENTATORE</text>
<text x="88.4" y="117.7" transform="rotate(-90 88.4 117.7)">ONLY FOR</text>
<text x="90.3" y="117.7" transform="rotate(-90 90.3 117.7)">BOILER VERSION</text>
<text x="103.3" y="156.8" transform="rotate(-90 103.3 156.8)">RESISTENZA BOILER</text>
<text x="114.5" y="156.8" transform="rotate(-90 114.5 156.8)">RESISTENZA BOILER</text>
<text x="125.6" y="156.8" transform="rotate(-90 125.6 156.8)">RESISTENZA BOILER</text>
<text x="136.8" y="156.8" transform="rotate(-90 136.8 156.8)">RESISTENZA BOILER</text>
<text x="164.7" y="164.8" transform="rotate(-90 164.7 164.8)">FUSIBILE UL</text>
<text x="180.5" y="164.8" transform="rotate(-90 180.5 164.8)">FUSIBILE UL</text>
<text x="85.6" y="188.3" transform="rotate(-90 85.6 188.3)">MORSETTIERA</text>
<text x="174" y="215.1" transform="rotate(-90 174 215.1)">FILTRO DELTA EL 16MBFG5</text>
<text x="78.1" y="223.9" transform="rotate(-90 78.1 223.9)">TELERUTTORE</text>
<text x="122.8" y="234.3" transform="rotate(-90 122.8 234.3)">TERMOSTATO</text>
<text x="164.7" y="239.2" transform="rotate(-90 164.7 239.2)">FILTRO LAUMA FA.20.016</text>
<text x="107.9" y="240.6" transform="rotate(-90 107.9 240.6)">INTERRUTTORE GENERALE</text>
<text x="70.7" y="273.3" transform="rotate(-90 70.7 273.3)">MORSETTIERAGENERALE</text>
</g>
<g font-size="1.4" fill="#231f20">
<text x="180.2" y="75.4" transform="rotate(-90 180.2 75.4)">POWER CPU</text>
<text x="144.3" y="81.5" transform="rotate(-90 144.3 81.5)">RC2</text>
<text x="175.9" y="88.7" transform="rotate(-90 175.9 88.7)">GND</text>
<text x="103.9" y="119.9" transform="rotate(-90 103.9 119.9)">TERMOSTATOBOILER</text>
<text x="115" y="119.9" transform="rotate(-90 115 119.9)">TERMOSTATOBOILER</text>
<text x="126.2" y="119.9" transform="rotate(-90 126.2 119.9)">TERMOSTATOBOILER</text>
<text x="137.4" y="119.9" transform="rotate(-90 137.4 119.9)">TERMOSTATOBOILER</text>
<text x="67.6" y="126.9" transform="rotate(-90 67.6 126.9)">SB</text>
<text x="109" y="138.2" transform="rotate(-90 109 138.2)">RB2</text>
<text x="47.5" y="161.6" transform="rotate(-90 47.5 161.6)">SB (BOILER)</text>
<text x="49.4" y="161.6" transform="rotate(-90 49.4 161.6)">SC (CALDAIA)</text>
<text x="157.1" y="202.7" transform="rotate(-90 157.1 202.7)">U3</text>
<text x="166.4" y="202.4" transform="rotate(-90 166.4 202.4)">U1</text>
<text x="157.1" y="207.8" transform="rotate(-90 157.1 207.8)">N4</text>
<text x="161.8" y="209.8" transform="rotate(-90 161.8 209.8)">G</text>
<text x="166.4" y="207.7" transform="rotate(-90 166.4 207.7)">L2</text>
<text x="149.9" y="227.2" transform="rotate(-90 149.9 227.2)">N</text>
<text x="149.9" y="223.5" transform="rotate(-90 149.9 223.5)">N</text>
<text x="149.9" y="230.9" transform="rotate(-90 149.9 230.9)">R</text>
<text x="149.9" y="239.9" transform="rotate(-90 149.9 239.9)">Bi</text>
<text x="149.9" y="236.6" transform="rotate(-90 149.9 236.6)">Bl</text>
<text x="49" y="278.9" transform="rotate(-90 49 278.9)">S</text>
</g>
<g font-size="1.4" fill="#522d0c">
<text x="140.6" y="81.5" transform="rotate(-90 140.6 81.5)">RC1</text>
<text x="97.8" y="138.2" transform="rotate(-90 97.8 138.2)">RB1</text>
<text x="131.3" y="138.2" transform="rotate(-90 131.3 138.2)">RB4</text>
<text x="40.1" y="161.6" transform="rotate(-90 40.1 161.6)">RB (BOILER)</text>
<text x="41.9" y="161.6" transform="rotate(-90 41.9 161.6)">RC (CALDAIA)</text>
<text x="43.8" y="161.6" transform="rotate(-90 43.8 161.6)">RB_4 (BOILER)</text>
<text x="41.5" y="278.9" transform="rotate(-90 41.5 278.9)">R</text>
</g>
<g font-size="1.4" fill="#919395">
<text x="148" y="81.5" transform="rotate(-90 148 81.5)">RC3</text>
<text x="120.1" y="138.2" transform="rotate(-90 120.1 138.2)">RB3</text>
<text x="55" y="161.6" transform="rotate(-90 55 161.6)">TB (BOILER)</text>
<text x="56.8" y="161.6" transform="rotate(-90 56.8 161.6)">TC (CALDAIA)</text>
</g>
<g font-size="1.4" fill="#241e58">
<text x="64.3" y="88.3" transform="rotate(-90 64.3 88.3)">J3</text>
<text x="64.3" y="94.8" transform="rotate(-90 64.3 94.8)">J5</text>
<text x="64.3" y="101.3" transform="rotate(-90 64.3 101.3)">J4</text>
<text x="64.3" y="110.7" transform="rotate(-90 64.3 110.7)">J2</text>
<text x="64.3" y="114.3" transform="rotate(-90 64.3 114.3)">J1</text>
<text x="170.9" y="114.7" transform="rotate(-90 170.9 114.7)">L</text>
<text x="178.3" y="114.9" transform="rotate(-90 178.3 114.9)">N</text>
<text x="45.7" y="263.8" transform="rotate(-90 45.7 263.8)">4</text>
<text x="53.1" y="263.8" transform="rotate(-90 53.1 263.8)">3</text>
<text x="60.5" y="263.8" transform="rotate(-90 60.5 263.8)">2</text>
<text x="68" y="263.8" transform="rotate(-90 68 263.8)">1</text>
</g>
<text font-size="1.4" fill="#ee2424" x="183.4" y="88.1" transform="rotate(-90 183.4 88.1)">24V</text>
<g font-size="1.4" fill="#3351a3">
<text x="140.6" y="109.4" transform="rotate(-90 140.6 109.4)">NC_1</text>
<text x="144.3" y="109.4" transform="rotate(-90 144.3 109.4)">NC_2</text>
<text x="148" y="109.4" transform="rotate(-90 148 109.4)">NC_3</text>
<text x="97.8" y="164.3" transform="rotate(-90 97.8 164.3)">NB_1</text>
<text x="109" y="164.3" transform="rotate(-90 109 164.3)">NB_2</text>
<text x="120.1" y="164.3" transform="rotate(-90 120.1 164.3)">NB_3</text>
<text x="131.3" y="164.3" transform="rotate(-90 131.3 164.3)">NB_4</text>
<text x="63.9" y="278.9" transform="rotate(-90 63.9 278.9)">N</text>
</g>
<text font-size="1.4" fill="#66676a" x="56.5" y="278.9" transform="rotate(-90 56.5 278.9)">T</text>
<text font-size="1.4" fill="#39b54a" x="71.5" y="278.9" transform="rotate(-90 71.5 278.9)">GND</text>
<g font-size="1.2" fill="#241e58">
<text x="66.2" y="83" transform="rotate(-180 66.2 83)">6</text>
<text x="69" y="83" transform="rotate(-180 69 83)">5</text>
<text x="66.2" y="84.8" transform="rotate(-180 66.2 84.8)">4</text>
<text x="66.2" y="86.7" transform="rotate(-180 66.2 86.7)">2</text>
<text x="69" y="84.8" transform="rotate(-180 69 84.8)">3</text>
<text x="69" y="86.7" transform="rotate(-180 69 86.7)">1</text>
<text x="66.2" y="91.4" transform="rotate(-180 66.2 91.4)">4</text>
<text x="66.2" y="93.2" transform="rotate(-180 66.2 93.2)">2</text>
<text x="69" y="91.4" transform="rotate(-180 69 91.4)">3</text>
<text x="69" y="93.2" transform="rotate(-180 69 93.2)">1</text>
<text x="66.2" y="97.9" transform="rotate(-180 66.2 97.9)">4</text>
<text x="66.2" y="99.7" transform="rotate(-180 66.2 99.7)">2</text>
<text x="69" y="97.9" transform="rotate(-180 69 97.9)">3</text>
<text x="69" y="99.7" transform="rotate(-180 69 99.7)">1</text>
<text x="66.2" y="107.2" transform="rotate(-180 66.2 107.2)">4</text>
<text x="66.2" y="105.3" transform="rotate(-180 66.2 105.3)">6</text>
<text x="69" y="107.2" transform="rotate(-180 69 107.2)">3</text>
<text x="69" y="105.3" transform="rotate(-180 69 105.3)">5</text>
<text x="66.2" y="109" transform="rotate(-180 66.2 109)">2</text>
<text x="69" y="109" transform="rotate(-180 69 109)">1</text>
</g>
</svg>
